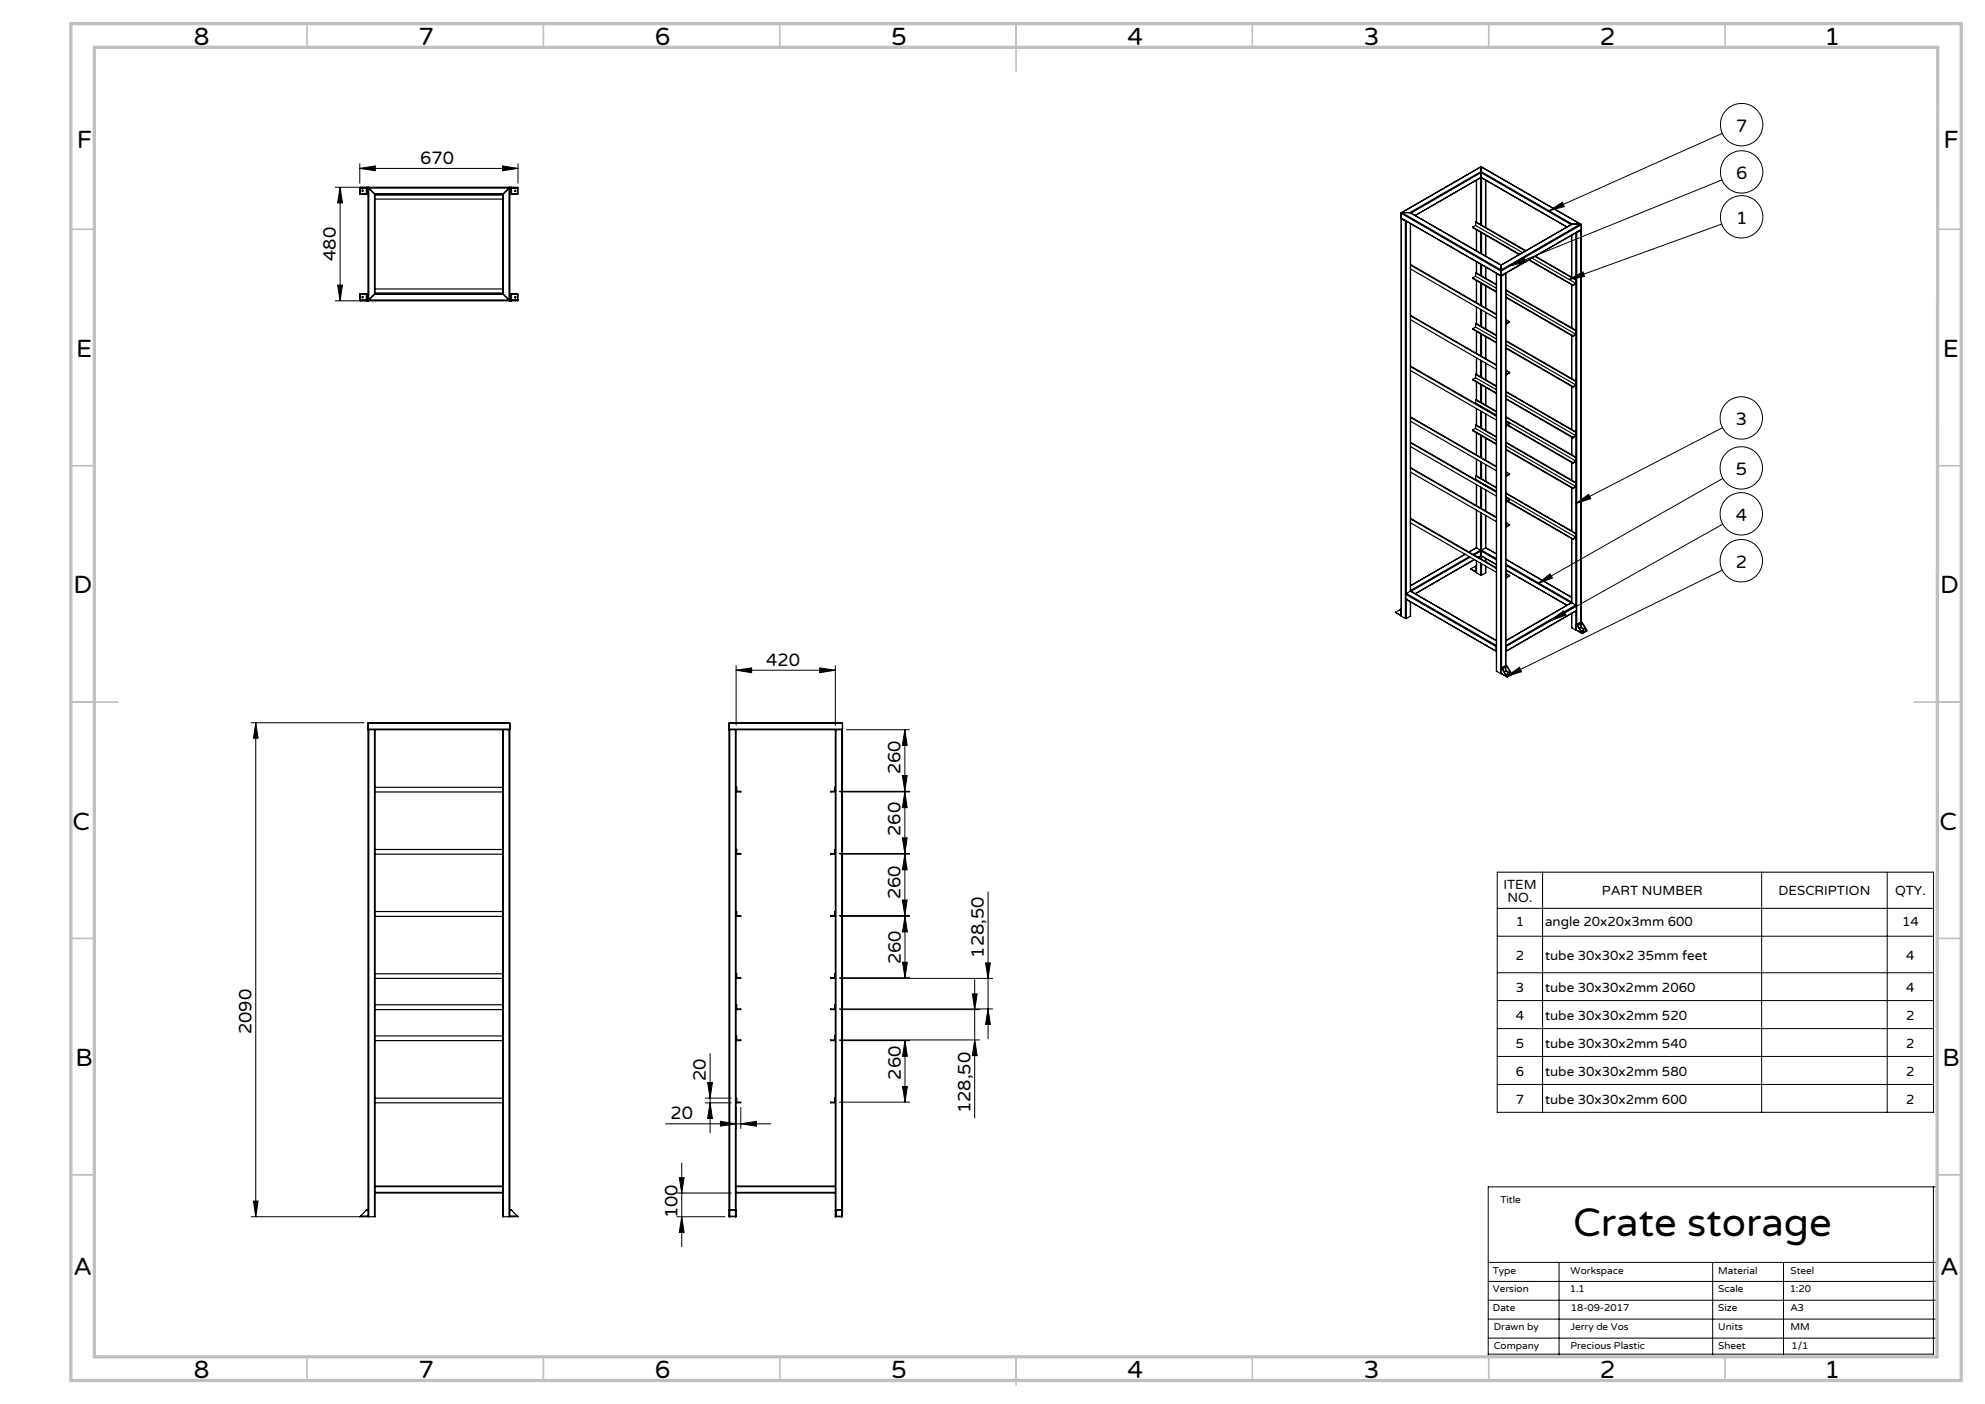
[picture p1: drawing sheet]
<svg xmlns="http://www.w3.org/2000/svg" width="420mm" height="297mm" viewBox="0 0 420 297" stroke-linecap="round" stroke-linejoin="round" font-family="sans-serif">
<!-- layer: Laag 1 -->
<g fill="none" stroke="#000" stroke-width=".21">
<path d="M70.9 39.6h6M72 39.6l.5 3.3h-1.1zM72 39.6v24M76.1 35.6l3.3-.5v1zM76.1 34.6v4.2M76.1 35.6h33.5M106.3 35.1l3.3 .5-3.3 .5zM109.6 34.6v4.2M364.3 38.1l-44.7 18.1M364.4 28.2l-36.6 16.4M319.6 56.2l2.8-1.7 .4 1zM327.8 44.6l2.8-1.8 .4 .9z"/>
<path d="M332 59.1l2.9-1.6 .4 1zM364.3 47.4l-32.3 11.7M70.9 63.6h6M71.4 60.3h1.1l-.5 3.3zM364.5 90.5l-31.1 16M333.4 106.5l2.7-1.9 .5 .9zM364.5 110.9l-36.3 20.4M364.5 101.2l-39.1 22.3M325.4 123.5l2.6-2.1 .5 .9zM328.2 131.3l2.6-2.1 .5 .9zM364.4 120.6l-45.7 22.5M53.1 152.9h23.9"/>
<path d="M54.1 152.9l.5 3.3h-1zM54.1 152.9v104.5M155.8 141.8l3.2-.5v1zM155.8 140.8v12.6M155.8 141.8h20.9M173.4 141.3l3.3 .5-3.3 .5zM176.7 140.8v12.6M179.1 154.4h13.3M191.5 154.4l.4 3.3h-1zM191.5 154.4v13M318.7 143.1l2.8-1.9 .4 .9zM177.6 167.4h14.8"/>
<path d="M177.7 167.5h14.7M190.9 164.1h1l-.4 3.3zM190.9 177.2h1l-.4 3.3zM191.5 167.5l.4 3.3h-1zM191.5 167.5v13M177.6 180.5h14.8M177.6 193.7h14.8M177.7 180.7h14.7M177.7 193.8h14.8M190.9 190.4h1l-.4 3.3zM191.5 180.7l.4 3.3h-1zM191.5 180.7v13"/>
<path d="M191.5 193.8l.5 3.3h-1zM191.5 193.8v13M209.1 188.7v31.1M316.8 184.5h92.3v50.8h-92.3zM316.8 198h92.3M316.8 192.2h92.3M326.4 184.5v50.8M372.7 184.5v50.8M399.3 184.5v50.8M177.6 206.8h14.9M177.6 220h29.7M177.6 213.4h32.4"/>
<path d="M177.7 213.6h29.6M177.7 207h32.3M191 203.5h1l-.5 3.3zM205.7 210.3h1.1l-.6 3.3zM206.2 220l.6 3.3h-1.1zM206.2 207.2v29.3M208.5 203.7h1l-.4 3.3zM209.1 213.4l.4 3.3h-1zM316.8 205.8h92.3M316.8 211.7h92.3M316.8 217.6h92.3M140.9 237.7h22.2"/>
<path d="M149.2 232.3h5.5M149.2 233.3h5.5M149.7 229h1l-.5 3.3zM150.2 233.3l.5 3.3h-1zM150.2 222.9v16.7M152.4 237.2l3.4 .5-3.4 .5zM155.8 234.3v4.4M156.7 237.7l3.4-.5v1zM156.7 234.3v4.4M177.6 233.1h14.9M177.7 220.1h14.8M191 229.8h1l-.5 3.3z"/>
<path d="M191.5 220.1l.5 3.3h-1zM191.5 220.1v13M316.8 223.5h92.3M316.8 229.4h92.3M53.1 257.4h23.8M53.6 254.1h1l-.5 3.3zM143.2 257.4h10.2M143.2 252.4h11.5M143.7 249.1h1l-.4 3.3zM144.3 257.4l.4 3.3h-1zM144.3 246v17.7M409.1 251.1v35.4h-94.2"/>
<path d="M314.9 267h95M314.9 271.1h95M314.9 275.1h95M314.9 279h95M329.9 267v20.1M362.4 267v20.1M377.4 267v20.1M314.9 283.1h95M315 287h94.9v-35.9h-95v36h95"/>
<circle cx="368.5" cy="36.4" r="4.5"/>
<circle cx="368.5" cy="26.4" r="4.5"/>
<circle cx="368.5" cy="45.9" r="4.5"/>
<circle cx="368.4" cy="88.4" r="4.5"/>
<circle cx="368.4" cy="99" r="4.5"/>
<circle cx="368.4" cy="108.7" r="4.5"/>
<circle cx="368.4" cy="118.6" r="4.5"/>
</g>
<g fill="none" stroke="#c0c0c0" stroke-width=".35">
<path d="M65 5v5M115 5v5M165 5v5M215 5v10M265 5v5M315 5v5M365 5v5M15 48.5h5M410 48.5h5M15 98.5h5M410 98.5h5M15 148.5h10"/>
<path d="M405 148.5h10M15 198.5h5M410 198.5h5M15 248.5h5M410 248.5h5M65 287v5M115 287v5M165 287v5M215 287v6M265 287v5M315 287v5M365 287v5"/>
</g>
<path d="M15 5h400v287h-400zM20 10h390l-.1 277h-389.9z" fill="none" stroke="#c0c0c0" stroke-width=".7"/>
<g fill="#000">
<path d="M106.3 35.1l3.3 .5-3.3 .5zM76.1 35.6l3.3-.5v1z"/>
<path d="M155.8 141.8l3.2-.5v1zM173.4 141.3l3.3 .5-3.3 .5zM152.4 237.2l3.4 .5-3.4 .5zM156.7 237.7l3.4-.5v1z"/>
<path d="M318.7 143.1l2.8-1.9 .4 .9zM328.2 131.3l2.6-2.1 .5 .9zM333.4 106.5l2.7-1.9 .5 .9zM327.8 44.6l2.8-1.8 .4 .9zM319.6 56.2l2.8-1.7 .4 1zM325.4 123.5l2.6-2.1 .5 .9zM332 59.1l2.9-1.6 .4 1z"/>
<path d="M53.6 254.1h1l-.5 3.3zM54.1 152.9l.5 3.3h-1zM190.9 164.1h1l-.4 3.3zM191.5 154.4l.4 3.3h-1zM190.9 177.2h1l-.4 3.3zM191.5 167.5l.4 3.3h-1zM190.9 190.4h1l-.4 3.3zM191.5 180.7l.4 3.3h-1zM191 203.5h1l-.5 3.3zM191.5 193.8l.5 3.3h-1zM206.2 220l.6 3.3h-1.1zM205.7 210.3h1.1l-.6 3.3zM191 229.8h1l-.5 3.3zM191.5 220.1l.5 3.3h-1z"/>
<path d="M143.7 249.1h1l-.4 3.3zM144.3 257.4l.4 3.3h-1zM208.5 203.7h1l-.4 3.3zM209.1 213.4l.4 3.3h-1zM149.7 229h1l-.5 3.3zM150.2 233.3l.5 3.3h-1zM72 39.6l.5 3.3h-1.1zM71.4 60.3h1.1l-.5 3.3z"/>
</g>
<g fill="none" stroke="#000" stroke-width=".25">
<path d="M76.2 39.8h1.3M76.2 39.8v1.2M77.5 39.6l.1 .2M77.5 39.8v1.2M77.6 39.8h.3M77.6 39.8v1.2M77.9 39.6l.1 .2M77.9 39.6v24M78 39.8v23.7M78 39.8h29.7M78 39.8l1.2 1.2M107.7 39.8v23.7"/>
<path d="M107.7 39.8l-1.2 1.2M107.9 39.6l-.2 .2M107.9 39.6v24M107.9 39.8h.2M108.1 39.8v1.2M108.2 39.8h1.3M108.2 39.8v1.2M108.3 39.6l-.2 .2M109.5 39.8v1.2M312.4 38.1v8.9M313.3 37.6v9.9M313.3 37.6h.1l.1 10"/>
<path d="M313.4 36.3v.2M313.4 35.2v.1M313.4 37.5v.1M313.4 35.2l21.1 12.2M313.4 37.5l18.1 10.5-18.1-10.4M313.4 35.2l-16.9 9.8M313.4 37.5l-13.9 8.1 13.9-8M313.4 36.3l19.3 11.1M313.4 35.3v1M313.4 36.5v1M313.4 35.3l21 12.1M313.4 35.3l-16.8 9.7"/>
<path d="M313.4 36.3l-15.1 8.7M313.4 36.5l19 11M313.4 36.5l-14.8 8.6M314.3 38.1v10M314.4 38.1v10M76.2 41h1.3M77.6 41l-.1 .1M77.6 41h.3M77.9 41.1h-1.7v-1.5h33.4l-.1 1.5h-1.6M79.2 41l.2 .1M79.2 41v21.3M79.2 41h27.3"/>
<path d="M79.4 41.1v21M79.4 41.1h27M79.4 41.3h27M79.4 42.1h27M106.4 41.1v21M106.5 41l-.1 .1M106.5 41v21.3M107.9 41h.2M108.1 41l.2 .1M108.2 41h1.3M296.4 46.1l.1 .1M296.4 45.1l21.2 12.3"/>
<path d="M296.4 46.1l21.2 12.2M296.4 45.1v1M296.5 46.2h.1M296.5 46.2l21.1 12.2M296.5 46.2v84.1M296.5 46.2l.9 .5M296.6 45l-.2 .1M296.6 45l21 12.1M296.6 45h1.7M297.4 46.7l.1 .1M297.4 46.7v84.1M297.6 46.8v78.8"/>
<path d="M298.3 45h.1M298.3 45l19.3 11.1M298.4 47.3v77.8M298.4 45l19.2 11.1M298.4 56.1l18.2 10.5M298.4 56.9l18.2 10.5M298.4 55.9l18.2 10.6M311.6 48l9.9 5.9M311.6 58.8v.1l5 2.9M311.6 58.8l5 2.9M311.6 48l10 5.8M312.2 47v.7"/>
<path d="M312.2 57.7v.7M312.2 58.4l-.6 .4M312.2 58.4l4.4 2.6M312.2 57.7l4.4 2.6M312.2 57.7h.1l4.3 2.4M312.2 47.7l-.6 .3M312.2 47.7l10 5.7M312.2 47l10.6 6.1M312.2 47l10.7 6M312.4 48.6v4.5M312.4 55.3v2.4M312.4 59.3v4.7"/>
<path d="M313.3 49.1v4.4M313.3 55.9v2.3M313.3 59.9v4.6M313.5 49.2v4.5M313.5 56v2.3M313.5 60v4.6M314.3 49.7v4.5M314.3 56.5v2.3M314.4 49.8v4.4M314.4 56.5v2.4M317.5 58.4h.2M317.5 58.4l-.9-.6 .1 84.2"/>
<path d="M317.5 58.4v84.1M317.6 57.1v.3M317.6 58.3v.1M317.6 56.1h.1M317.6 56.1v1M317.6 57.4v.9M317.7 58.4v82.8M318.6 57.9l-.9 .5M318.6 57.9v82.9M318.6 57.8v.1M318.6 57.8v83M323.5 55l9.3 5.4"/>
<path d="M323.6 55l9.2 5.3M324.2 54.6l9.2 5.3M324.8 54.3l8.6 4.9M324.9 54.2l8.6 5M332.5 47.4l-14.9 8.7M332.5 49.8v8.8M332.6 49.7v8.9M332.7 47.4h-.2M332.7 47.4h1.7M332.7 47.4l-15.1 8.7M333.4 49.2v9.9M333.4 59.2v.7"/>
<path d="M333.4 59.9l-.6 .4M333.5 49.2h.1M333.5 59.2v.8l-.7 .4M333.5 59.2h-.1M333.6 49.2v82.9M334.4 47.4l.2 .2M334.4 47.4l-16.8 9.7M334.5 48.7l-.9 .5M334.5 48.7v82.9M334.5 48.6v.1M334.5 48.6l-16.9 9.8M334.5 48.6v83"/>
<path d="M334.6 48.5l-.1 .1M334.6 47.6v.9M334.6 47.6l-17 9.8M334.6 48.5l-17 9.8M76.2 63.5h1.3M76.2 62.3h1.3M76.2 62.3v1.2M77.5 62.1l.1 .2M77.5 62.3v1.2M77.6 63.5l-.1 .1M77.6 62.3h.3M77.6 63.5h.3"/>
<path d="M77.6 62.3v1.2M77.9 62.1h-1.7l-.1 1.5h33.5v-1.4l-1.7-.1M78 63.5l-.1 .1M78 63.5h29.7M79.2 62.3h27.3M79.2 62.3l-1.2 1.2M79.4 62.1l-.2 .2M79.4 62.1h27M79.4 62h27M79.4 61.1h27M106.4 62.1l.1 .2M106.5 62.3l1.2 1.2"/>
<path d="M107.7 63.5l.2 .1M107.9 62.3h.2M107.9 63.5h.2M108.1 63.5l.2 .1M108.1 62.3v1.2M108.2 62.3h1.3M108.2 63.5h1.3M108.2 62.3v1.2M108.3 62.1l-.2 .2M109.5 62.3v1.2M298.4 77.6l18.2 10.4M298.4 78.4l18.2 10.5"/>
<path d="M298.4 77.4l18.2 10.5M298.4 66.7l18.2 10.5M298.4 66.8l18.2 10.5M298.4 67.6l18.2 10.5M311.6 69.5l5 3M311.6 69.5l5 2.9M312.2 79.9l-.6 .4M312.2 79.9l4.4 2.5M312.2 68.5v.7M312.2 79.2v.7M312.2 79.2l4.4 2.6M312.2 79.2l4.4 2.4"/>
<path d="M312.2 69.2l-.6 .3M312.2 69.2l4.4 2.5M312.2 68.5l4.4 2.5M312.2 68.5l.1-.1 4.3 2.5M312.4 64.9v3.6M312.4 70.1v4.7M312.4 75.7v3.5M313.3 65.4v3.6M313.3 70.6v4.6M313.3 76.2v3.5M313.5 65.6v3.5M313.5 70.7v4.7"/>
<path d="M313.5 76.3v3.5M314.3 60.5v4.6M314.3 66.1v3.5M314.3 71.2v4.6M314.3 76.8v3.5M314.4 60.5v4.7M314.4 66.1v3.5M314.4 71.2v4.7M314.4 76.8v3.5M318.6 62.8l14.2 8.2M318.6 62.1l14.8 8.6M318.6 62.9l14.2 8.3"/>
<path d="M318.6 61.5l14.8 8.5M318.6 61.3l14.9 8.6M318.6 68.5l.1 .1M318.6 67.6l.2 .1M318.6 73.6l14.2 8.2M318.6 72.9l14.8 8.5M318.6 73.7l14.2 8.2M318.6 72.2l14.8 8.5M318.6 72l14.9 8.6M318.6 78.3l.2 .1M318.6 79.3h.1M318.8 67.7v.7l.6-.4"/>
<path d="M318.8 78.4v.7l.6-.3M318.8 67.7h-.2M318.8 67.7l.6 .3M318.8 78.4l-.2 .1M318.8 78.4l.6 .4M319.4 68l-.7 .6M319.4 78.8v.1l-.7 .4M332.5 60.3v9.1M332.5 71v9.1M332.6 60.3v9.1M332.6 71v9.1M332.8 60.3v.1"/>
<path d="M332.8 71v.2M333.4 60.1v9.7M333.4 70v.7M333.4 70.8v9.8M333.4 70.7l-.6 .3M333.5 69.9v.8l-.7 .5M333.5 69.9l-.1 .1M298.4 93.7l18.2 10.4M298.4 94.5l18.2 10.4M298.4 93.6l18.2 10.4M298.4 88.3l18.2 10.5M298.4 89.1l18.2 10.5"/>
<path d="M298.4 88.2l18.2 10.5M298.4 98.9l18.2 10.5M298.4 99l18.2 10.5M298.4 99.9l18.2 10.4M311.6 80.3l5 2.8M311.6 80.3l5 3M311.6 91v.1l5 2.9M311.6 91l5 2.9M312.2 84.6v.7M312.2 90v.6M312.2 85.3h-.1M312.2 85.3l4.4 2.5"/>
<path d="M312.2 84.6l4.4 2.5M312.2 84.6l.1-.1 4.3 2.5M312.2 90.6l-.6 .4M312.2 90.6l4.4 2.6M312.2 90l4.4 2.5M312.2 90l.1-.1 4.3 2.5M312.4 80.8v3.8M312.4 86.4v3.6M312.4 91.5v4.7M312.4 97.2v3.5M313.3 81.3v3.8M313.3 86.9v3.5"/>
<path d="M313.3 92.1v4.6M313.3 97.6v3.6M313.5 81.5v3.7M313.5 87.1v3.5M313.5 92.2v4.6M313.5 97.8v3.5M314.3 81.9v3.8M314.3 87.5v3.5M314.3 92.7v4.6M314.3 98.3v3.5M314.4 82v3.7M314.4 87.6v3.5"/>
<path d="M314.4 92.7v4.7M314.4 98.3v3.5M318.6 84.3l14.2 8.2M318.6 83.6l14.8 8.5M318.6 84.4l14.2 8.2M318.6 82.9l14.8 8.6M318.6 82.8l14.9 8.6M318.6 99.8l.2 .1M318.6 89l14.8 8.5M318.6 88.3l14.8 8.5M318.6 88.2l14.9 8.6M318.6 89.2h.2"/>
<path d="M318.6 89.1l.2 .1M318.6 95.1l14.2 8.3M318.6 95l14.2 8.2M318.6 94.3l14.8 8.6M318.6 93.7l14.8 8.5M318.6 93.5l14.9 8.6M318.8 89.2v.6l.6-.3M318.8 99.9v.7l.6-.3M318.8 99.9h-.2M318.8 99.9l.6 .4M318.8 89.2l.6 .3M318.9 89.9l13.9 8.1"/>
<path d="M319 89.9l13.8 8M319.4 89.5l-.8 .5M332.5 81.7v9.1M332.5 92.5v3.7M332.5 97.8v3.8M332.6 81.7v9.1M332.6 92.5v3.7M332.6 97.9v3.7M332.8 81.8v.1M332.8 92.5v.1M332.8 97.9v.1M333.4 92.1l-.6 .4"/>
<path d="M333.4 80.7v.7M333.4 81.5v9.8M333.4 91.5v.6M333.4 92.3v4.4M333.4 96.8v.7M333.4 97.6v4.5M333.4 97.5l-.6 .4M333.4 81.4l-.6 .4M333.5 80.6v.9l-.7 .4M333.5 91.4v.8l-.7 .4M333.5 96.8v.8l-.7 .4M333.5 91.4l-.1 .1"/>
<path d="M333.5 96.8h-.1M333.5 80.6l-.1 .1M298.4 109.6l18.2 10.5M298.4 109.8l18.2 10.5M298.4 110.6l18.2 10.5M310 117.2l-11.6 6.7M310 117.3l-11.6 6.6M310.9 117.8l-12.5 7.1M311.1 117.9l-12.5 7.2M311.9 118.4l-12.5 7.2M312 118.4l-12.5 7.2M312 119.9l.3 .1"/>
<path d="M312 119.9l-.8 .4M312.2 100.7v.7M312.2 101.4h-.1M312.2 101.4l4.4 2.5M312.2 100.7l4.4 2.5M312.2 100.7l.1-.1 4.3 2.5M312.2 119.7l-.2 .2M312.2 119.7l.2 .1M312.4 119.9l-.1 .1M312.4 102.5v4.5M312.4 107.9v8M312.4 118.6v2.6"/>
<path d="M312.4 119.7h-.2M312.4 115.9l-1.6 .9M312.4 115.9l.9 .5M313.3 116.4l.1 .2M313.3 116.4l-1.6 .9M313.3 103v4.5M313.3 108.4v8M313.3 117.6v.6M313.3 119.1v2.6M313.4 117.5l3.2 1.9M313.4 117.5l-.6 .4M313.4 116.6v.9"/>
<path d="M313.4 116.6l3.2 1.8M313.4 116.6l-1.5 .8M313.4 117.5l-.7 .4M313.5 116.4l-.1 .2M313.5 116.4l3.1 1.8M313.5 103.1v4.5M313.5 108.5v7.9M313.5 117.6v.7M313.5 119.3v2.4M314.3 115.9l2.3 1.3zM314.3 115.9l-.8 .5M314.3 103.6v4.5"/>
<path d="M314.3 109v6.9M314.3 118.1v.7M314.3 119.8v1.4M314.4 119.8l-.1 1.4M314.4 103.7v4.4M314.4 109v6.8M314.4 118.1v.7M318.6 118.3l13.9 8M318.6 105.3h.1M318.6 105.2l.2 .1M318.6 100.7l.1 .1M318.6 110.6h.2"/>
<path d="M318.6 105.1l14.8 8.5M318.6 104.4l14.8 8.5M318.6 104.3l14.9 8.6M318.6 119.3l13.9 8M318.6 119.6l13.8 7.9M318.6 118.4l13.9 8M318.8 105.3h-.1M318.8 105.3v.7l.6-.4M318.8 110.6v.7l.6-.3M318.8 105.3l.6 .3M318.8 110.6l-.2 .1M318.8 110.6l.6 .4"/>
<path d="M318.9 106l13.9 8.1M319 106l13.8 8M319.4 100.3l-.7 .5M319.4 105.6v.2l-.8 .3M319.4 111v.1l-.8 .4M332.5 103.2v9.1M332.5 113.9v13.6M332.6 103.2v9.1M332.6 113.9v13.6M332.8 103.2v.2M332.8 114v.1M333.4 102.2v.7"/>
<path d="M333.4 103v9.8M333.4 112.9v.7M333.4 113.7v14.3M333.4 102.9l-.6 .3M333.4 113.6l-.6 .4M333.5 102.1v.8l-.7 .5M333.5 112.9v.8l-.7 .4M333.5 102.1l-.1 .1M333.5 112.9h-.1M295.3 129.5l1.1 .7M296.1 129l.3 .2M296.1 129l-.8 .5"/>
<path d="M296.3 128.9l-.2 .1M296.3 128.9l.2 .1M296.4 130.2h.1M296.4 129.2v1M296.5 130.3h.1M296.5 129l-.1 .2M296.5 128.8l-.2 .1M296.5 130.3l.9 .5M297.4 130.8h.2M297.5 126.7l19.1 11.1M297.5 125.7l19 11.1M297.5 126.7l19 11"/>
<path d="M297.5 125.7v1M297.6 125.6l19 11-.1 .2M297.6 125.6l-.1 .1M297.6 126.8v4M298.4 125.1h.1M298.4 125.1l-.8 .5M298.4 130.3l-.8 .5M298.4 125.1l18.2 10.5M298.4 127.3v3M298.4 125l.1 .1M298.5 125.1l18.1 10.4M311.2 120.3l1.1 .8"/>
<path d="M311.2 120.3l1.1 .7M312.3 121l.1 .2M312.3 120v1M312.4 121.2l.9 .5M313.3 121.7h.2M314.3 121.2l-.8 .5M316.5 137.7l.1 .1M316.5 136.8v.9M318.6 120.6l12.9 7.5M318.6 121.3l.2 .1M318.6 122.2l.1 .1M318.6 120.5l13 7.5"/>
<path d="M318.7 137.7l14.8-8.6zM318.8 121.4v.7l.6-.4M318.8 121.4h-.2M318.8 121.4l.6 .3M319.4 121.7l-.7 .6M332.5 127.5h.1M332.5 127.5l-13.9 8M332.5 127.4v.1M332.5 129.8l.1 3M332.6 127.5l.8 .5M332.6 132.8l.8 .5M332.6 127.5l-14 8.1"/>
<path d="M332.6 129.7v3.1M333.4 128l-14.8 8.6 .1 .2 14.8-8.6M333.4 128l.1 .2M333.4 133.3h.2M333.4 129.3v4M333.5 133.2l.1 .1M333.5 128.2v.9M333.5 132.3v.9M333.5 132.3l.3 .1M333.5 133.2l1.1 .7M333.6 133.3l1.2 .7M333.6 132.1l-.1 .2"/>
<path d="M333.6 132.1l.2 .1M333.8 132.2v.2M333.8 132.4l.8 1.5M334.5 131.6l.3 .1M334.5 132.7l-.3 .2M334.5 132.7l1.2 .7M334.5 131.6l-.9 .5M334.5 131.6l.1 .1M334.5 132v.7M334.5 132.7h.1M334.5 131.9v.8M334.5 132.7l1.2 .6"/>
<path d="M334.6 131.7h.2l1 1.7-.9 .6-.3-.1M334.6 131.7l-.8 .5M334.7 131.8l.1 .1M334.7 131.8l-.8 .5 .8 1.5M334.7 133.8l.1 .1M334.8 133.5h.2M334.8 131.9l.9 1.4M335.7 133.3v.1M335.7 133.4l-.9 .5M77.9 154.2l.1 .2M77.9 153h30M77.9 154.2h30"/>
<path d="M77.9 153v1.2M78 154.4h-.1v101.5M78 154.4h1.2M78 154.4v103M79.2 154.4h.2M79.2 154.4v103M79.4 154.4h27M79.4 154.4v96.5M106.4 154.4h.1M106.4 154.4v96.5M106.5 154.4h1.2M106.5 154.4v103"/>
<path d="M107.7 152.9h-29.8v.1M107.7 152.9l.2 .1M107.7 154.4h.2v101.5M107.7 154.4v103M107.9 154.2l-.2 .2M107.9 153v1.2M154.2 154.2l.2 .2M154.2 153h24.1M154.2 154.2h24.1M154.2 153v1.2M154.4 152.9l-.2 .1M154.4 154.4h-.2v103h.2"/>
<path d="M154.4 152.9h23.7M154.4 154.4h1.2M154.4 154.4v101.5M155.6 154.4h.2M155.6 154.4v101.5M155.8 154.4h20.9M155.8 154.4v96.5M176.7 154.4h.2M176.7 154.4v96.5M176.9 154.4h1.2M176.9 154.4v101.5M178.1 152.9l.2 .1"/>
<path d="M178.1 154.4h.2v103h-.2M178.1 154.4v101.5M178.3 154.2l-.2 .2M178.3 153v1.2M316.6 142h.1M316.7 142l.8 .5M317.5 142.5h.2M317.6 142.4l1.2 .8M317.6 141.5v.9M317.6 141.5l.3 .1M317.6 142.4l1.1 .7M317.7 141.2l-.1 .3"/>
<path d="M317.7 141.2l.2 .2M317.9 141.4v.2M317.9 141.6l.8 1.5M318.6 141.9l-.3 .2M318.6 141.9l1.2 .7M318.6 140.8l-.9 .4M318.6 140.8l.1 .1M318.6 141.1v.8M318.6 141.8v.1M318.6 141.8l1.2 .7M318.6 141.1v.7M318.7 140.8h-.1"/>
<path d="M318.7 140.8l.1 .1M318.7 140.9l.2 .1 1 1.6-.1 .1-.9 .5-.2-.1M318.7 140.9l-.8 .5M318.8 141h.1M318.8 141l-.8 .5 .8 1.5M318.8 143l.1 .1M318.8 142.6l.3 .1zM318.8 142.7h.3M318.9 141l.9 1.5M319.8 142.5v.1M319.8 142.6l-.9 .5M79.4 166.5h27"/>
<path d="M79.4 167.5h27M79.4 179.7h27M155.8 166.5h.1v.9h.8v.1h-.9M155.8 179.7h.1v.8h.8v.2h-.9M176.7 166.5h-.1v.9h-.8v.1h.9M176.7 179.7h-.1v.8h-.8v.2h.9M79.4 193.8h27M79.4 192.8h27M79.4 180.7h27M155.8 192.8h.1v.9h.8v.1h-.9M176.7 192.8h-.1v.9h-.8v.1h.9M79.4 212.5h27"/>
<path d="M79.4 213.6h27M79.4 207h27M79.4 206h27M79.4 219.1h27M155.8 212.5h.1v.9h.8v.2h-.9M155.8 206h.1v.8h.8v.2h-.9M155.8 219.1h.1v.9h.8v.1h-.9M176.7 212.5h-.1v.9h-.8v.2h.9M176.7 206h-.1v.8h-.8v.2h.9M176.7 219.1h-.1v.9h-.8v.1h.9M79.4 232.3h27M79.4 233.3h27"/>
<path d="M79.4 220.1h27M155.8 232.3h.1v.8h.8v.2h-.9M176.7 232.3h-.1v.8h-.8v.2h.9M76.3 257.2l-.2 .2h1.8M76.3 257.2h1.6M77.5 256h.4M77.5 256l-1.2 1.2M77.9 257.4h.1M77.9 255.9v.1M77.9 255.9l-.4 .1M77.9 257.2v.2M77.9 256v1.2"/>
<path d="M78 257.4h1.2M79.4 250.9v.1M79.4 252.2v.2M79.4 252.4v5h-.2M79.4 250.9h27M79.4 251h27M79.4 252.2h27M79.4 252.4h27M79.4 251v1.2M106.4 250.9v.1M106.4 252.2v.2M106.4 252.4v5h.1"/>
<path d="M106.4 251v1.2M106.5 257.4h1.2M107.7 257.4h.2M107.9 255.9v.1M107.9 255.9l.4 .1M107.9 257.2v.2M107.9 256v1.2M107.9 256h.4M107.9 257.2h1.6M108.3 256l1.2 1.2M109.5 257.2l.1 .2h-1.7M154.2 257.2l.2 .2"/>
<path d="M154.4 255.9l-.2 .1M154.4 256v1.3M154.4 257.4h1.2M154.4 255.9h1.2M154.4 257.3h1.2M154.4 256h1.2M155.6 255.9l.2 .1M155.6 256h.1M155.6 256v1.3M155.6 257.2v.1M155.8 250.9v.1M155.8 252.2v.2"/>
<path d="M155.8 252.4v5h-.2M155.8 257.2l-.2 .2M155.8 250.9h20.9M155.8 251h20.9M155.8 252.2h20.9M155.8 252.4h20.9M155.8 251v1.2M176.7 250.9v.1M176.7 252.2v.2M176.7 252.4v5h.2M176.7 257.2l.2 .2M176.7 251v1.2"/>
<path d="M176.9 255.9l-.2 .1M176.9 256v1.3M176.9 257.4h1.2M176.9 255.9h1.2M176.9 257.3h1.2M176.9 256h1.2M178.1 255.9l.2 .1M178.1 256v1.3M178.3 257.2l-.2 .2"/>
<circle cx="76.7" cy="40.4" r=".15"/>
<circle cx="109" cy="40.4" r=".14"/>
<circle cx="76.7" cy="62.9" r=".15"/>
<circle cx="109" cy="62.9" r=".15"/>
<circle cx="334.9" cy="133.5" r=".13"/>
</g>
<text font-size="8.5" x="332.9" y="261.6">Crate storage</text>
<g font-size="5.3">
<text x="41" y="9.5">8</text>
<text x="88.5" y="9.5">7</text>
<text x="138.5" y="9.5">6</text>
<text x="188.5" y="9.5">5</text>
<text x="238.5" y="9.5">4</text>
<text x="288.5" y="9.5">3</text>
<text x="338.5" y="9.5">2</text>
<text x="386" y="9.5">1</text>
<text x="16.2" y="31.3">F</text>
<text x="411.2" y="31.3">F</text>
<text x="16.1" y="75.5">E</text>
<text x="411.1" y="75.5">E</text>
<text x="15.5" y="125.5">D</text>
<text x="410.5" y="125.5">D</text>
<text x="15.4" y="175.5">C</text>
<text x="410.4" y="175.5">C</text>
<text x="16" y="225.5">B</text>
<text x="411" y="225.5">B</text>
<text x="15.5" y="269.8">A</text>
<text x="410.5" y="269.8">A</text>
<text x="41" y="291.5">8</text>
<text x="88.5" y="291.5">7</text>
<text x="138.5" y="291.5">6</text>
<text x="188.5" y="291.5">5</text>
<text x="238.5" y="291.5">4</text>
<text x="288.5" y="291.5">3</text>
<text x="338.5" y="291.5">2</text>
<text x="386" y="291.5">1</text>
</g>
<g font-size="3.8">
<text x="367.3" y="27.9">7</text>
<text x="88.9" y="34.7">670</text>
<text x="367.3" y="37.9">6</text>
<text x="367.3" y="47.4">1</text>
<text x="71.1" y="55.2" transform="rotate(-90 71.1 55.2)">480</text>
<text x="367.3" y="89.9">3</text>
<text x="367.3" y="100.5">5</text>
<text x="367.3" y="110.2">4</text>
<text x="367.3" y="120.1">2</text>
<text x="162.1" y="140.9">420</text>
<text x="190.6" y="163.8" transform="rotate(-90 190.6 163.8)">260</text>
<text x="190.6" y="176.8" transform="rotate(-90 190.6 176.8)">260</text>
<text x="190.6" y="190.2" transform="rotate(-90 190.6 190.2)">260</text>
<text x="208.2" y="202.6" transform="rotate(-90 208.2 202.6)">128,50</text>
<text x="190.6" y="204" transform="rotate(-90 190.6 204)">260</text>
<text x="53.2" y="218.8" transform="rotate(-90 53.2 218.8)">2090</text>
<text x="149.3" y="228.6" transform="rotate(-90 149.3 228.6)">20</text>
<text x="190.6" y="228.4" transform="rotate(-90 190.6 228.4)">260</text>
<text x="141.9" y="236.8">20</text>
<text x="205.4" y="235.5" transform="rotate(-90 205.4 235.5)">128,50</text>
<text x="143.4" y="257.7" transform="rotate(-90 143.4 257.7)">100</text>
</g>
<g font-size="2.8">
<text x="318.1" y="188">ITEM</text>
<text x="319" y="190.8">NO.</text>
<text x="338.9" y="189.4">PART NUMBER</text>
<text x="376.3" y="189.4">DESCRIPTION</text>
<text x="401" y="189.4">QTY.</text>
<text x="320.7" y="195.8">1</text>
<text x="326.9" y="195.8">angle 20x20x3mm 600</text>
<text x="402.5" y="195.8">14</text>
<text x="320.7" y="203">2</text>
<text x="326.9" y="203">tube 30x30x2 35mm feet</text>
<text x="403.3" y="203">4</text>
<text x="320.7" y="209.8">3</text>
<text x="326.9" y="209.8">tube 30x30x2mm 2060</text>
<text x="403.3" y="209.8">4</text>
<text x="320.7" y="215.7">4</text>
<text x="326.9" y="215.7">tube 30x30x2mm 520</text>
<text x="403.3" y="215.7">2</text>
<text x="320.7" y="221.6">5</text>
<text x="326.9" y="221.6">tube 30x30x2mm 540</text>
<text x="403.3" y="221.6">2</text>
<text x="320.7" y="227.5">6</text>
<text x="326.9" y="227.5">tube 30x30x2mm 580</text>
<text x="403.3" y="227.5">2</text>
<text x="320.7" y="233.4">7</text>
<text x="326.9" y="233.4">tube 30x30x2mm 600</text>
<text x="403.3" y="233.4">2</text>
</g>
<g font-size="2.1">
<text x="317.5" y="254.4">Title</text>
<text x="315.9" y="269.4">Type</text>
<text x="332.3" y="269.4">Workspace</text>
<text x="363.6" y="269.4">Material</text>
<text x="378.9" y="269.4">Steel</text>
<text x="315.9" y="273.3">Version</text>
<text x="332.1" y="273.3">1.1</text>
<text x="363.6" y="273.3">Scale</text>
<text x="378.7" y="273.3">1:20</text>
<text x="315.9" y="277.3">Date</text>
<text x="316" y="281.4">Drawn by</text>
<text x="332.3" y="281.3">Jerry de Vos</text>
<text x="332.4" y="277.3">18-09-2017</text>
<text x="363.6" y="281.4">Units</text>
<text x="363.6" y="277.3">Size</text>
<text x="378.8" y="281.4">MM</text>
<text x="378.8" y="277.3">A3</text>
<text x="316" y="285.3">Company</text>
<text x="332.3" y="285.3">Precious Plastic</text>
<text x="363.6" y="285.3">Sheet</text>
<text x="379.1" y="285.3">1/1</text>
</g>
</svg>
